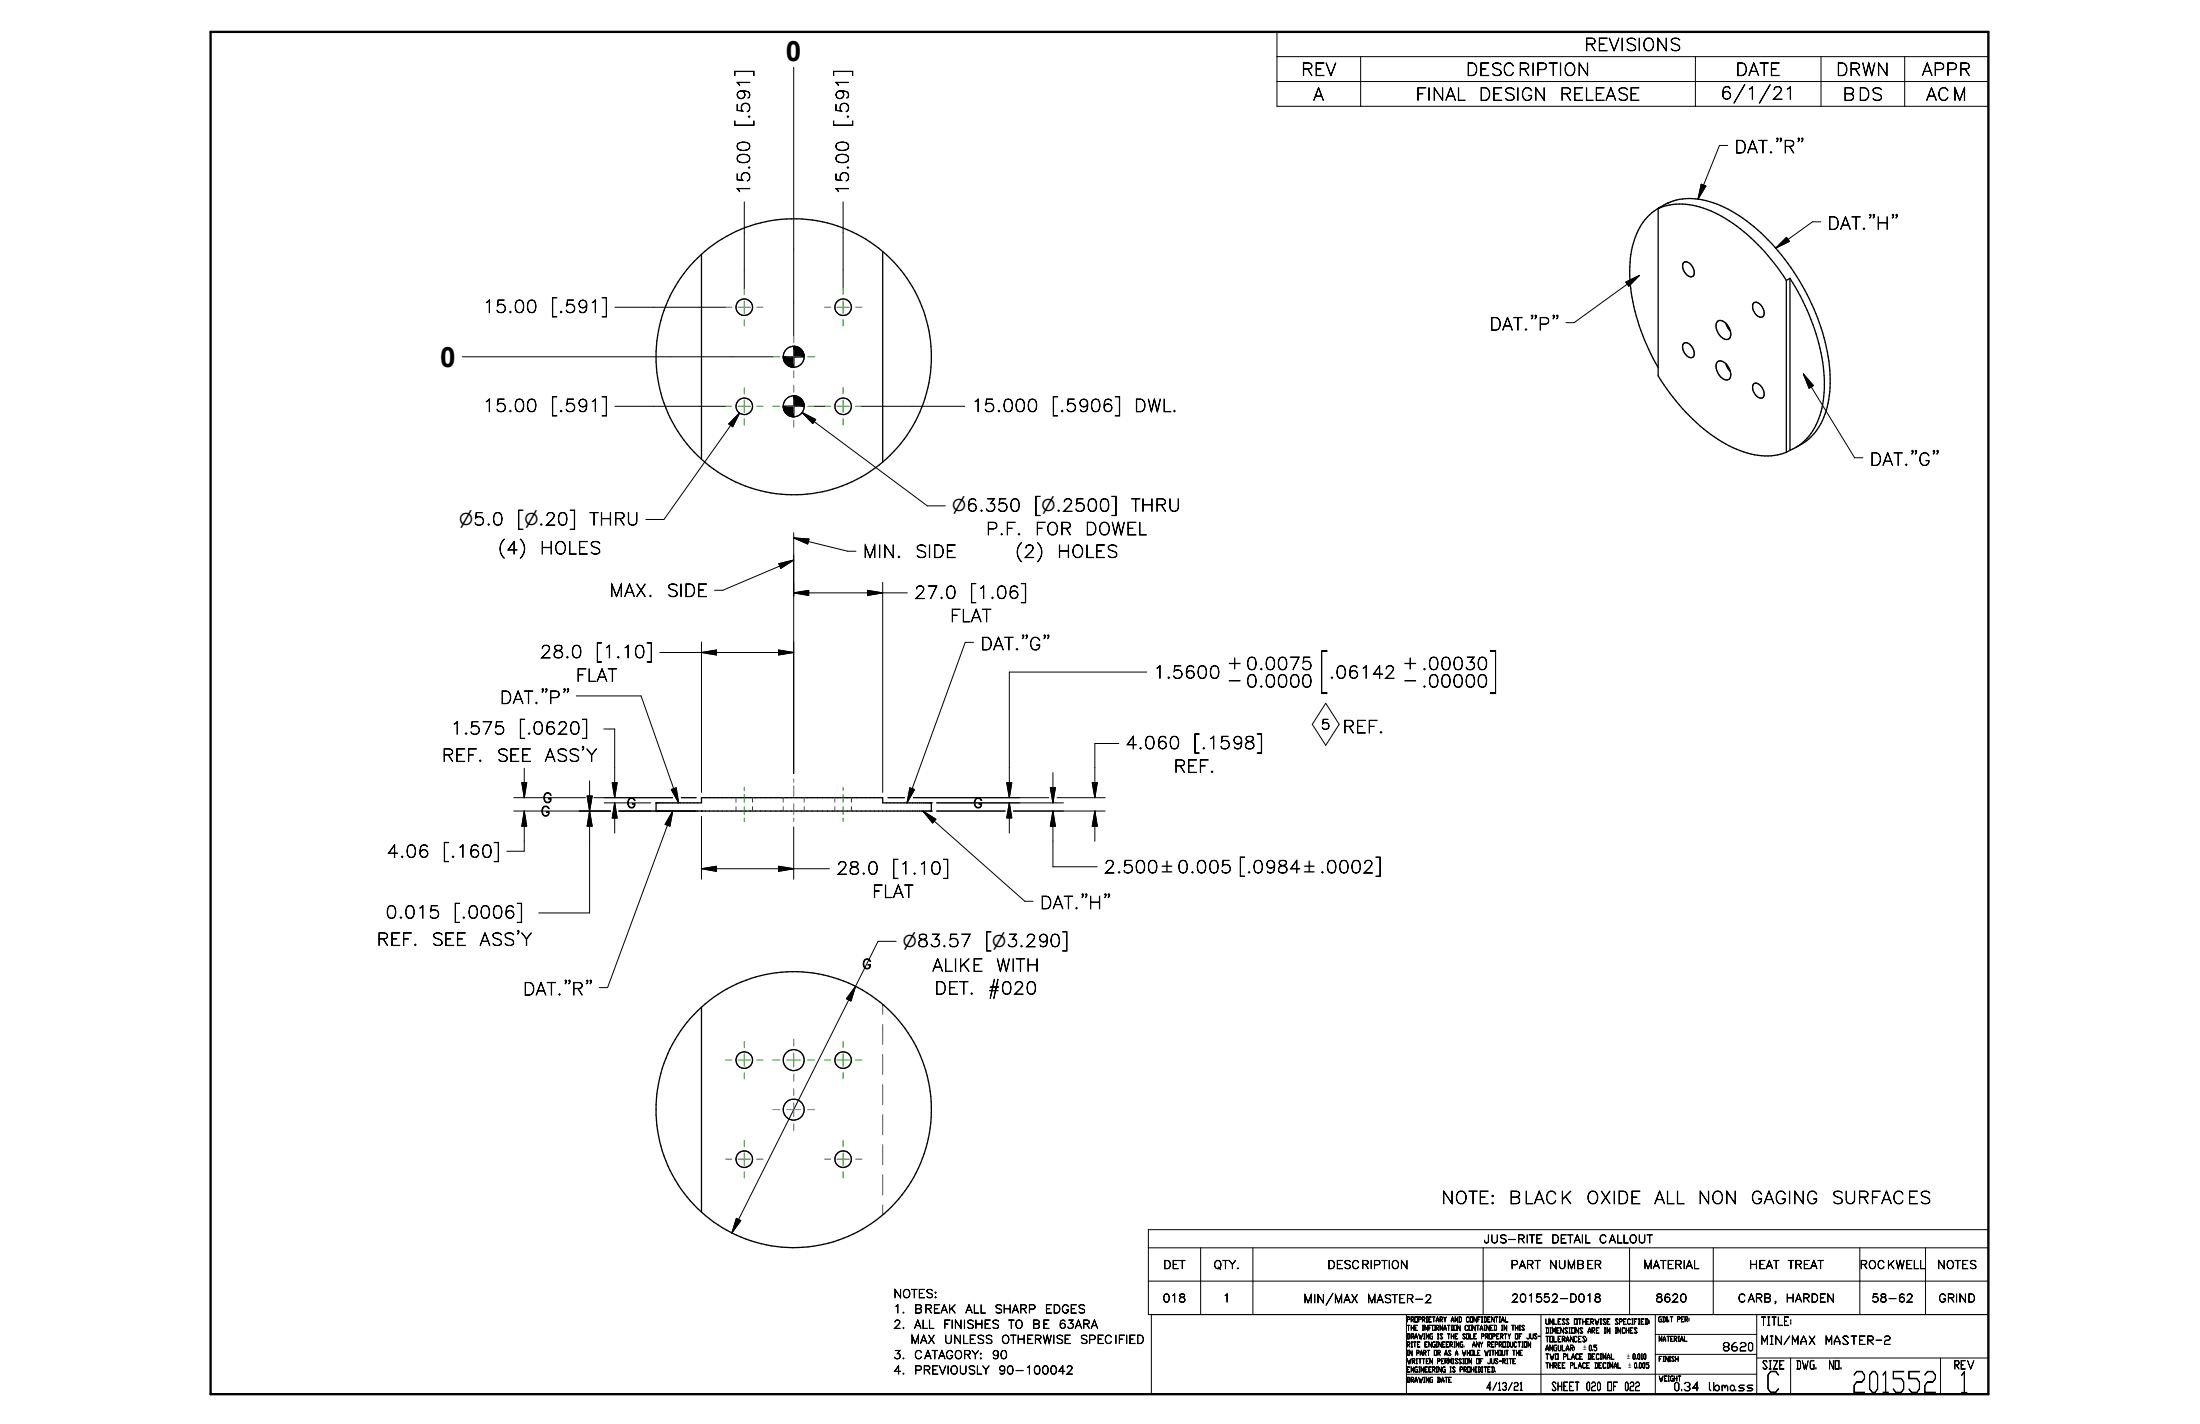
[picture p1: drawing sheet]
<svg xmlns="http://www.w3.org/2000/svg" width="432mm" height="279mm" viewBox="0 0 432 279" stroke-linecap="round" stroke-linejoin="round" font-family="sans-serif">
<g fill="none" stroke="#000" stroke-width=".25">
<path d="M327.3 39.9h.1M327.3 39.9l-1.8 1M327.3 39.9a13.2 13.2 0 0 1 11.2 .8 37.1 37.1 0 0 1 14.7 14.4 38.6 38.6 0 0 1 6 20.9 13.9 13.9 0 0 1-4.6 10.5l-2.1 1.3M137.7 49.9v40.2M137.7 49.9a27.1 27.1 0 0 0 0 40.2M173.2 49.3v41.4M173.2 49.3a27 27 0 0 0-35.5 .6M173.2 49.3a27.1 27.1 0 0 1 0 41.4M325.5 40.9l.7-.4a11 11 0 0 0-5.8 8 31.5 31.5 0 0 0 2.4 18.2l1.2 2.7 1.5 2.7M325.5 40.9v32.8a37.3 37.3 0 0 0 14.6 14.1 13.2 13.2 0 0 0 10.5 .9M325.5 40.9a12.6 12.6 0 0 1 10.3 .5 36.2 36.2 0 0 1 14.8 13.6M330.4 51.6a1.07 1.07 0 0 1 1.7 .6 1.57 1.57 0 0 1 .1 2 1.83 1.83 0 0 1-2-1.9z"/>
<path d="M344.1 59.5a1.24 1.24 0 0 1 1.8 .8 1.23 1.23 0 0 1-.1 1.9 2.04 2.04 0 0 1-1.7-2.7zM350.6 55v33.7M351.3 54.6v33.7M351.3 54.6l-.7 .4M351.3 54.6a40.1 40.1 0 0 1 6.8 21.6 14 14 0 0 1-4.7 11l-2.1 1.1M330.4 67.5a1.07 1.07 0 0 1 1.7 .6 1.57 1.57 0 0 1 .1 2 1.83 1.83 0 0 1-2-2zM337.1 71a1.62 1.62 0 0 1 2.1 1 1.73 1.73 0 0 1 0 2.5 2 2 0 0 1-2.2-1.7 1.65 1.65 0 0 1 .1-1.8zM337.1 63a1.63 1.63 0 0 1 2.1 1.1 1.73 1.73 0 0 1 0 2.4 2 2 0 0 1-2.2-1.6 1.65 1.65 0 0 1 .1-1.9zM338.8 71.4l.4 .9 .4 .6M338.8 63.4l.4 1 .4 .6M344.1 75.4a1.24 1.24 0 0 1 1.8 .8 1.23 1.23 0 0 1-.1 1.9 2.04 2.04 0 0 1-1.7-2.7zM137.7 90.1a27 27 0 0 0 35.5 .6"/>
<path d="M351.3 88.3l-.7 .4M128.8 157.5h.1M128.8 159.1h.1M128.8 157.5h8.9v-1h35.5v1h9.6M128.8 157.5v1.6M128.8 159.1h54M137.7 159.1h.1M182.8 159.1h.1M182.8 157.5h.1M182.8 157.5v1.6M137.7 197.6v40.2M137.7 197.6a27.1 27.1 0 0 0 0 40.2"/>
<path d="M137.7 197.6a27 27 0 0 1 37.5 1.3 27 27 0 0 1 0 37.6 27 27 0 0 1-37.5 1.3"/>
<circle cx="146.1" cy="60.3" r="1.62"/>
<circle cx="146.1" cy="79.7" r="1.62"/>
<circle cx="155.8" cy="79.7" r="2.06"/>
<circle cx="155.8" cy="70" r="2.06"/>
<circle cx="165.5" cy="60.3" r="1.63"/>
<circle cx="165.5" cy="79.7" r="1.62"/>
<circle cx="146.1" cy="208" r="1.62"/>
<circle cx="155.8" cy="208" r="2.06"/>
<circle cx="155.8" cy="217.7" r="2.06"/>
<circle cx="165.5" cy="208" r="1.62"/>
<circle cx="146.1" cy="227.4" r="1.61"/>
<circle cx="165.5" cy="227.4" r="1.61"/>
</g>
<g fill="none" stroke="#00f" stroke-width=".2">
<path d="M144.5 156.5v.9M144.5 158.3v.8M147.7 156.5v.9M147.7 158.3v.8M153.7 156.5v.9M153.7 158.3v.8M157.8 156.5v.9M157.8 158.3v.8M163.9 156.5v.9M163.9 158.3v.8M167.1 156.5v.9M167.1 158.3v.8"/>
<path d="M173.2 197.1v1.9M173.2 201v3.9M173.2 206.9v3.9M173.2 212.8v3.9M173.2 218.7v3.9M173.2 224.6v4M173.2 230.5v4M173.2 236.4v2"/>
</g>
<g fill="#000" stroke="#000" stroke-width=".2">
<path d="M333.9 36.1l.9 .4-1.5 2.6zM319.1 55.4l2.7-1.4-2.1 2.2zM350.6 46.6l.6 .8-2.7 1.3zM153.7 79.7h2.1l-2.1 .2zM153.7 70h2.1l-2.1 .2zM153.8 70.5l2-.5-2 .6zM153.9 70.9l1.9-.9-1.8 1zM154.2 71.3l1.6-1.3-1.5 1.4zM155.8 70l-1.2 1.7-.1-.1zM155.8 70l-.8 1.9h-.1zM155.8 70l-.3 2h-.2zM153.7 79.9l2.1-.2-2 .3z"/>
<path d="M153.8 80l2-.3-2 .5zM153.8 80.3l2-.6-1.9 .8zM153.9 80.5l1.9-.8-1.9 .9zM154 80.8l1.8-1.1-1.7 1.2zM154.1 80.9l1.7-1.2-1.6 1.3zM154.3 81.1l1.5-1.4-1.4 1.5zM155.8 79.7l-1.3 1.6-.1-.1zM155.8 79.7l-1 1.8-.2-.1zM155.8 79.7l-.9 1.9-.1-.1zM155.8 79.7l-.6 2-.2-.1zM155.8 79.7l-.5 2h-.1zM155.8 79.7l-.2 2.1h-.1z"/>
<path d="M155.8 79.7v2.1h-.2zM155.8 79.7l2-.3v.2zM155.8 79.7l2-.4v.1zM155.8 79.7l1.9-.7v.1zM155.8 79.7l1.8-.9 .1 .2zM155.8 79.7l1.7-1.1 .1 .1zM155.8 79.7l1.6-1.3 .1 .2zM157.2 78.2l.1 .1-1.5 1.4zM157.1 78.1l.1 .1-1.4 1.5zM156.8 77.9l.2 .1-1.2 1.7zM156.7 77.9h.1l-1 1.8zM156.4 77.8h.1l-.7 1.9z"/>
<path d="M156.2 77.7l.2 .1-.6 1.9zM155.9 77.7h.2l-.3 2zM155.8 77.7h.1l-.1 2zM153.7 70.2l2.1-.2-2 .3zM153.8 70.3l2-.3-2 .5zM153.8 70.6l2-.6-1.9 .8zM153.9 70.8l1.9-.8-1.9 .9zM154 71l1.8-1-1.7 1.2zM154.1 71.2l1.7-1.2-1.6 1.3zM154.3 71.4l1.5-1.4-1.4 1.5zM155.8 70l-1.3 1.6-.1-.1zM155.8 70l-1 1.8-.2-.1z"/>
<path d="M155.8 70l-.9 1.9-.1-.1zM155.8 70l-.6 2-.2-.1zM155.8 70l-.5 2h-.1zM155.8 70l-.2 2.1-.1-.1zM155.8 70v2.1h-.2zM155.8 70l2-.3v.1zM155.8 70l2-.5v.2zM155.8 70l1.9-.8v.2zM155.8 70l1.8-.9 .1 .1zM155.8 70l1.7-1.2 .1 .2zM155.8 70l1.6-1.3 .1 .1zM157.2 68.5l.1 .1-1.5 1.4z"/>
<path d="M157.1 68.4l.1 .1-1.4 1.5zM156.8 68.2l.2 .1-1.2 1.7zM156.7 68.1l.1 .1-1 1.8zM156.4 68l.1 .1-.7 1.9zM156.2 68h.2l-.6 2zM155.9 67.9l.2 .1-.3 2zM155.8 67.9h.1l-.1 2.1zM156.1 77.7h.1l-.4 2zM156.1 68h.1l-.4 2zM156.5 77.8l.2 .1-.9 1.8zM156.5 68.1h.2l-.9 1.9zM157 78l.1 .1-1.3 1.6z"/>
<path d="M157 68.3l.1 .1-1.3 1.6zM155.8 79.7l1.5-1.4 .1 .1zM155.8 70l1.5-1.4 .1 .1zM155.8 79.7l1.8-1v.1zM155.8 70l1.8-1v.1zM155.8 79.7l1.9-.6 .1 .2zM155.8 70l1.9-.6 .1 .1zM155.8 79.7l2-.1v.1zM155.8 70l2-.2v.2zM354 73.4l1.9 2.2-.8 .6zM145.1 81l-1.3 2.7-.8-.5zM153.8 80.2l2-.5-2 .6z"/>
<path d="M153.9 80.6l1.9-.9-1.8 1.1zM154.2 81l1.6-1.3-1.5 1.4zM155.8 79.7l-1.2 1.7-.1-.1zM155.8 79.7l-.8 1.9h-.1zM155.8 79.7l-.3 2.1-.2-.1zM157.4 80.9l2.7 1.4-.6 .8zM152.9 110.6l2.9-.7-2.6 1.6zM155.8 116.3l2.9-.5v1zM155.8 105.5l3 .3-.3 .9zM170.3 115.8l2.9 .5-2.9 .5zM137.7 128l2.9-.5v1zM152.8 127.5l3 .5-3 .5z"/>
<path d="M102.4 153.6h1l-.5 2.9zM115.2 156.2h1l-.5 2.9zM120.2 153.6h.9l-.5 2.9zM131.8 154.9l.9-.3 .5 2.9zM178.6 154.6l.9 .3-1.5 2.6zM197.6 153.6h1l-.5 2.9zM206.2 154.6h.9l-.4 2.9zM214.4 153.6h1l-.5 2.9zM102.9 159.1l.5 3h-1zM115.7 159.1l.5 3h-1zM120.6 157.5l.5 3h-.9zM132 159.1l-.5 3-1-.3z"/>
<path d="M137.7 170.5l2.9-.5v1zM152.8 170l3 .5-3 .5zM181.1 159.1l2.6 1.6-.7 .8zM198.1 157.5l.5 3h-1zM206.7 159.1l.4 3h-.9zM214.9 159.1l.5 3h-1zM167.9 193.5l-.9 2.9-.9-.4zM144.5 239.1l.9 .4-1.8 2.4z"/>
</g>
<path d="M41.3 6.3h349v267.3h-349z" fill="none" stroke="#000" stroke-width=".46"/>
<g fill="none" stroke="#000" stroke-width=".2">
<path d="M155.8 13.2v52.7M250.6 6.3h139.7v14.6h-139.7zM250.6 11.1h139.7M250.6 16h139.7M267.1 11.1v9.8M332.8 11.1v9.8M357.4 11.1v9.8M373.8 11.1v9.8M146.1 39.6v17M165.5 39.6v17M333.9 36.1l.9 .4-1.5 2.6zM339.1 28.5h-1.6l-4.2 10.6"/>
<path d="M319.1 55.4l2.7-1.4-2.1 2.2zM321.8 54l-12.9 9.3h-1.6M350.6 46.6l.6 .8-2.7 1.3zM357.4 43.5h-1.7l-7.2 5.2M90.7 70h61M120.7 60.3h21.7M120.7 79.7h21.7M155.8 67.9a2.09 2.09 0 0 1 2 2.1h-4.1a2.08 2.08 0 0 0 2.1 2.1zM155.8 77.7v4.1a2.08 2.08 0 0 1-2.1-2.1h4.1a2.08 2.08 0 0 0-2-2zM159.9 79.7h1.9M169.2 79.7h20.1M354 73.4l10 16.4h1.6"/>
<path d="M354 73.4l1.9 2.2-.8 .6zM145.1 81l-14.8 20.9h-3.5M145.1 81l-1.3 2.7-.8-.5zM157.4 80.9l24.6 18.4h3.5M157.4 80.9l2.7 1.4-.6 .8zM152.9 110.6l2.9-.7-2.6 1.6zM155.8 104.5v47.3M155.8 116.3h22.3M155.8 116.3l2.9-.5v1zM155.8 109.9l-13.9 5.9h-1.7M155.8 105.5l10.6 2.7h1.6M155.8 105.5l3 .3-.3 .9z"/>
<path d="M170.3 115.8l2.9 .5-2.9 .5zM173.2 114.3v41.2M113.1 136.5h12.7l7.4 21M129.5 128h26.3M137.7 128l2.9-.5v1zM137.7 126v29.5M152.8 127.5l3 .5-3 .5zM191.1 126h-1.7l-11.4 31.5M225.1 131.9h-27v24.6M260.2 138l2.6 4.1-2.6 4.1-2.6-4.1zM100.8 159.1h19M100.8 156.5h14.1"/>
<path d="M102.4 153.6h1l-.5 2.9zM102.9 150.7v5.8M102.9 159.1v7.9h-3.4M102.9 159.1l.5 3h-1zM115.2 156.2h1l-.5 2.9zM115.7 159.1l.5 3h-1zM115.7 153.2v25.9h-10M116.6 156.5h15.4M118.5 143h2.1v13.5M118.6 157.5h9.1M120.2 153.6h.9l-.5 2.9zM120.6 157.5v6"/>
<path d="M120.6 157.5l.5 3h-.9zM121.5 159.1h15.1M131.8 154.9l.9-.3 .5 2.9zM132 159.1l-12.8 34.7h-1.6M132 159.1l-.5 3-1-.3zM133.7 156.5h2.9M174.3 156.5h3.2M178.6 154.6l.9 .3-1.5 2.6zM179.3 156.5h26.5M181.1 159.1l20 17.7h1.7M181.1 159.1l2.6 1.6-.7 .8zM183.8 159.1h13.5"/>
<path d="M183.8 157.5h24.9M197.6 153.6h1l-.5 2.9zM198.1 157.5l.5 3h-1zM198.1 157.5v6M198.9 159.1h18M206.2 154.6h.9l-.4 2.9zM206.7 159.1l.4 3h-.9zM206.7 151.6v5.9M206.7 159.1v11h8.6M207.5 156.5h9.4M214.4 153.6h1l-.5 2.9zM214.9 159.1l.5 3h-1z"/>
<path d="M214.9 159.1v6M219.6 145.9h-4.7v10.6M137.7 170.5l2.9-.5v1zM137.7 160.2v12.3M137.7 170.5h25.1M152.8 170l3 .5-3 .5zM155.8 162.2v10.3M167.9 193.5l-24.3 48.4M167.9 193.5l-.9 2.9-.9-.4zM175.9 184.7h-3.6l-4.4 8.8M144.5 239.1l.9 .4-1.8 2.4zM225.4 244.8h164.9"/>
<path d="M225.4 251.4h164.9M226 257.9v15.7h164.3v-32.3h-164.9v16.6h164.9M235.7 244.8v13.1M245.9 244.8v13.1M276 257.9v15.7M291.1 244.8v13.1M302.4 257.9v15.7M319.8 244.8v13.1M324.9 257.9v15.7M336.3 244.8v13.1M344.8 257.9v15.7M365 244.8v13.1"/>
<path d="M377.9 244.8v13.1M276 269.6h68.8M324.9 261.8h19.9M324.9 265.7h19.9M344.8 266.5h45.5M351.4 266.5v7.1M380.9 266.5v7.1"/>
</g>
<g fill="none" stroke="#23a718" stroke-width=".2">
<path d="M146.1 56.6v1.2M146.1 59.1v2.4M165.5 56.6v1.2M165.5 59.1v2.4M142.4 79.7h1.2M142.4 60.3h1.2M144.9 79.7h2.4M144.9 60.3h2.4M146.1 62.7v1.2M146.1 76.1v1.2M146.1 78.5v2.4M148.5 79.7h1.2"/>
<path d="M148.5 60.3h1.2M151.7 79.7h1.3M151.7 70h1.3M154.4 79.7h2.8M154.4 70h2.8M155.8 65.9v1.4M155.8 68.6v2.8M155.8 72.7v1.4M155.8 75.6v1.4M155.8 78.3v2.8M158.5 79.7h1.4M158.5 70h1.4"/>
<path d="M161.8 79.7h1.2M161.8 60.3h1.2M164.3 79.7h2.4M164.3 60.3h2.4M165.5 62.7v1.2M165.5 76.1v1.2M165.5 78.5v2.4M167.9 79.7h1.3M167.9 60.3h1.3M146.1 82.2v1.2M155.8 82.5v1.3M165.5 82.2v1.2"/>
<path d="M146.1 154.5v.6M146.1 155.8v1.6M146.1 158.3v1.5M155.8 152.8v.7M155.8 154.2v2.1M155.8 157.7v2.1M165.5 154.5v.6M165.5 155.8v1.6M165.5 158.3v1.5M146.1 160.5v.7M155.8 160.5v.7M165.5 160.5v.7"/>
<path d="M142.4 208h1.2M144.9 208h2.4M146.1 204.3v1.3M146.1 206.8v2.4M146.1 210.5v1.2M148.5 208h1.2M151.7 217.7h1.3M151.7 208h1.3M154.4 217.7h2.8M154.4 208h2.8M155.8 203.9v1.4M155.8 206.6v2.8"/>
<path d="M155.8 210.7v1.4M155.8 213.6v1.4M155.8 216.3v2.8M158.5 217.7h1.4M158.5 208h1.4M161.8 208h1.2M164.3 208h2.4M165.5 204.3v1.3M165.5 206.8v2.4M165.5 210.5v1.2M167.9 208h1.3M142.4 227.4h1.2"/>
<path d="M144.9 227.4h2.4M146.1 223.8v1.2M146.1 226.2v2.5M146.1 229.9v1.2M148.5 227.4h1.2M155.8 220.5v1.3M161.8 227.4h1.2M164.3 227.4h2.4M165.5 223.8v1.2M165.5 226.2v2.5M165.5 229.9v1.2M167.9 227.4h1.3"/>
</g>
<g font-size="7.4">
<text x="259" y="134.2">[</text>
<text x="292.2" y="134.2">]</text>
</g>
<g font-size="5.7">
<text x="346.5" y="273.2">C</text>
<text x="363.4" y="273.2">201552</text>
<text x="384.5" y="273.3">1</text>
</g>
<g font-size="5.5">
<text x="154.3" y="11.9">0</text>
<text x="86.4" y="72">0</text>
</g>
<g font-size="3.3">
<text x="310.9" y="9.9">REVISIONS</text>
<text x="255.4" y="14.8">REV</text>
<text x="287.7" y="14.8">DESCRIPTION</text>
<text x="340.6" y="14.8">DATE</text>
<text x="360.3" y="14.8">DRWN</text>
<text x="377.2" y="14.8">APPR</text>
<text x="257.7" y="19.7">A</text>
<text x="277.8" y="19.7">FINAL</text>
<text x="290.2" y="19.7">DESIGN</text>
<text x="306.1" y="19.7">RELEASE</text>
<text x="337.7" y="19.5">6/1/21</text>
<text x="361.7" y="19.7">BDS</text>
<text x="378" y="19.7">ACM</text>
<text x="147.1" y="24.9" transform="rotate(-90 147.1 24.9)">[.591]</text>
<text x="166.5" y="24.9" transform="rotate(-90 166.5 24.9)">[.591]</text>
<text x="340.4" y="30">DAT.&quot;R&quot;</text>
<text x="147.1" y="38.3" transform="rotate(-90 147.1 38.3)">15.00</text>
<text x="166.5" y="38.3" transform="rotate(-90 166.5 38.3)">15.00</text>
<text x="358.6" y="45">DAT.&quot;H&quot;</text>
<text x="94.7" y="61.3">15.00</text>
<text x="108.1" y="61.3">[.591]</text>
<text x="292.3" y="64.8">DAT.&quot;P&quot;</text>
<text x="94.7" y="80.8">15.00</text>
<text x="108.1" y="80.8">[.591]</text>
<text x="190.7" y="80.8">15.000</text>
<text x="206.4" y="80.8">[.5906]</text>
<text x="222.6" y="80.8">DWL.</text>
<text x="366.9" y="91.3">DAT.&quot;G&quot;</text>
<text x="203" y="100.3">[n.2500]</text>
<text x="222" y="100.3">THRU</text>
<text x="101.4" y="103">[n.20]</text>
<text x="115.6" y="103">THRU</text>
<text x="193.5" y="104.9">P.F.</text>
<text x="203.1" y="104.9">FOR</text>
<text x="212.9" y="104.9">DOWEL</text>
<text x="97.7" y="108.7">(4)</text>
<text x="105.9" y="108.7">HOLES</text>
<text x="169.3" y="109.4">MIN.</text>
<text x="179.6" y="109.4">SIDE</text>
<text x="199.2" y="109.4">(2)</text>
<text x="207.5" y="109.4">HOLES</text>
<text x="119.6" y="117.1">MAX.</text>
<text x="130.8" y="117.1">SIDE</text>
<text x="179.4" y="117.4">27.0</text>
<text x="190.3" y="117.4">[1.06]</text>
<text x="186.4" y="122">FLAT</text>
<text x="106" y="129.1">28.0</text>
<text x="116.9" y="129.1">[1.10]</text>
<text x="192.4" y="127.5">DAT.&quot;G&quot;</text>
<text x="240.8" y="131.2">+ 0.0075</text>
<text x="275.2" y="131.2">+ .00030</text>
<text x="113" y="133.7">FLAT</text>
<text x="226.4" y="133.1">1.5600</text>
<text x="240.8" y="134.6">- 0.0000</text>
<text x="260.8" y="133.1">.06142</text>
<text x="275.2" y="134.6">- .00000</text>
<text x="98.1" y="138">DAT.&quot;P&quot;</text>
<text x="263.5" y="143.8">REF.</text>
<text x="86.7" y="149.4">REF.</text>
<text x="88.4" y="144.1">1.575</text>
<text x="97.4" y="149.4">SEE</text>
<text x="101.8" y="144.1">[.0620]</text>
<text x="106.9" y="149.4">ASS'Y</text>
<text x="220.9" y="146.9">4.060</text>
<text x="234.2" y="146.9">[.1598]</text>
<text x="230.3" y="151.6">REF.</text>
<text x="75.9" y="168.2">4.06</text>
<text x="86.9" y="168.2">[.160]</text>
<text x="164.1" y="171.5">28.0</text>
<text x="175" y="171.5">[1.10]</text>
<text x="216.6" y="171.3">2.500 `0.005 [.0984 `.0002]</text>
<text x="171.2" y="176.1">FLAT</text>
<text x="204.1" y="178.3">DAT.&quot;H&quot;</text>
<text x="73.9" y="185.5">REF.</text>
<text x="75.6" y="180.2">0.015</text>
<text x="84.6" y="185.5">SEE</text>
<text x="89" y="180.2">[.0006]</text>
<text x="94.1" y="185.5">ASS'Y</text>
<text x="193.3" y="185.8">[n3.290]</text>
<text x="183" y="190.6">ALIKE</text>
<text x="195.5" y="190.6">WITH</text>
<text x="102.6" y="195.2">DAT.&quot;R&quot;</text>
<text x="183.4" y="195.1">DET.</text>
<text x="193.9" y="195.1">#020</text>
<text x="282.9" y="236.2">NOTE:</text>
<text x="296.1" y="236.2">BLACK</text>
<text x="311.3" y="236.2">OXIDE</text>
<text x="324.7" y="236.2">ALL</text>
<text x="333.2" y="236.2">NON</text>
<text x="343.6" y="236.2">GAGING</text>
<text x="359.4" y="236.2">SURFACES</text>
</g>
<g font-size="3.2">
<text x="186.9" y="100.3">n6.350</text>
<text x="90.1" y="103">n5.0</text>
<text x="177.2" y="185.8">n83.57</text>
</g>
<g font-size="2.6">
<text x="259.2" y="143.1">5</text>
<text x="106.5" y="157.5">G</text>
<text x="122.9" y="158.5">G</text>
<text x="191" y="158.5">G</text>
<text x="169.2" y="190.1">G</text>
</g>
<g font-size="2.3">
<text x="345.5" y="260.1">TITLE:</text>
<text x="345.5" y="263.8">MIN/MAX</text>
<text x="358.1" y="263.8">MASTER-2</text>
<text x="338" y="265.1">8620</text>
<text x="345.8" y="268.6">SIZE</text>
<text x="352.5" y="268.6">DWG.</text>
<text x="358.9" y="268.6">NO.</text>
<text x="383.5" y="268.6">REV</text>
<text x="304.5" y="272.8">SHEET 020 OF 022</text>
<text x="328.4" y="272.9">0.34</text>
<text x="335.2" y="272.9">lbmass</text>
</g>
<g font-size="2.2">
<text x="291.2" y="243.9">JUS-RITE</text>
<text x="304.5" y="243.9">DETAIL</text>
<text x="313.8" y="243.9">CALLOUT</text>
<text x="228.3" y="248.9">DET</text>
<text x="238.2" y="248.9">QTY.</text>
<text x="260.5" y="248.9">DESCRIPTION</text>
<text x="296.5" y="248.9">PART</text>
<text x="304" y="248.9">NUMBER</text>
<text x="322.5" y="248.9">MATERIAL</text>
<text x="343.3" y="248.9">HEAT</text>
<text x="350.9" y="248.9">TREAT</text>
<text x="365" y="248.9">ROCKWELL</text>
<text x="380.2" y="248.9">NOTES</text>
<text x="175.3" y="254.6">NOTES:</text>
<text x="175.3" y="257.6">1.</text>
<text x="179.4" y="257.6">BREAK</text>
<text x="189.5" y="257.6">ALL</text>
<text x="195.2" y="257.6">SHARP</text>
<text x="205.1" y="257.6">EDGES</text>
<text x="228.2" y="255.5">018</text>
<text x="240" y="255.5">1</text>
<text x="255.8" y="255.6">MIN/MAX</text>
<text x="268.3" y="255.6">MASTER-2</text>
<text x="296.6" y="255.5">201552-D018</text>
<text x="324.9" y="255.5">8620</text>
<text x="341.1" y="255.5">CARB,</text>
<text x="350.5" y="255.5">HARDEN</text>
<text x="367.3" y="255.5">58-62</text>
<text x="380.5" y="255.5">GRIND</text>
<text x="175.3" y="260.6">2.</text>
<text x="178.7" y="263.6">MAX</text>
<text x="179.4" y="260.6">ALL</text>
<text x="185.1" y="260.6">FINISHES</text>
<text x="185.3" y="263.6">UNLESS</text>
<text x="196.5" y="263.6">OTHERWISE</text>
<text x="197.9" y="260.6">TO</text>
<text x="202.6" y="260.6">BE</text>
<text x="207.8" y="260.6">63ARA</text>
<text x="211.9" y="263.6">SPECIFIED</text>
<text x="175.3" y="266.6">3.</text>
<text x="175.3" y="269.6">4.</text>
<text x="179.4" y="266.6">CATAGORY:</text>
<text x="179.4" y="269.6">PREVIOUSLY</text>
<text x="194.6" y="266.6">90</text>
<text x="195.9" y="269.6">90-100042</text>
</g>
<text font-size="2.1" x="291.7" y="272.8">4/13/21</text>
<g font-size="1.5">
<text x="303.3" y="259.8">UNLESS OTHERWISE SPECIFIED:</text>
<text x="303.3" y="261.6">DIMENSIONS ARE IN INCHES</text>
<text x="303.3" y="263.3">TOLERANCES:</text>
<text x="303.3" y="265">ANGULAR:</text>
<text x="303.3" y="266.7">TWO PLACE DECIMAL</text>
<text x="303.3" y="268.4">THREE PLACE DECIMAL</text>
</g>
<g font-size="1.4">
<text x="276.1" y="259.4">PROPRIETARY AND CONFIDENTIAL</text>
<text x="276.1" y="261">THE INFORMATION CONTAINED IN THIS</text>
<text x="276.1" y="262.7">DRAWING IS THE SOLE PROPERTY OF JUS-</text>
<text x="325.4" y="259.3">GD&amp;T PER:</text>
<text x="325.5" y="263.2">MATERIAL</text>
<text x="276.1" y="264.3">RITE ENGINEERING.</text>
<text x="276.1" y="267.5">WRITTEN PERMISSION OF JUS-RITE</text>
<text x="276.1" y="269.2">ENGINEERING IS PROHIBITED.</text>
<text x="276.1" y="265.9">IN PART OR AS A WHOLE WITHOUT THE</text>
<text x="288.9" y="264.3">ANY REPRODUCTION</text>
<text x="310.8" y="265">`0.5</text>
<text x="319.4" y="266.7">`0.010</text>
<text x="319.7" y="268.4">`0.005</text>
<text x="325.5" y="267.1">FINISH</text>
<text x="276.1" y="271.2">DRAWING DATE</text>
<text x="325.5" y="271">WEIGHT</text>
</g>
</svg>
